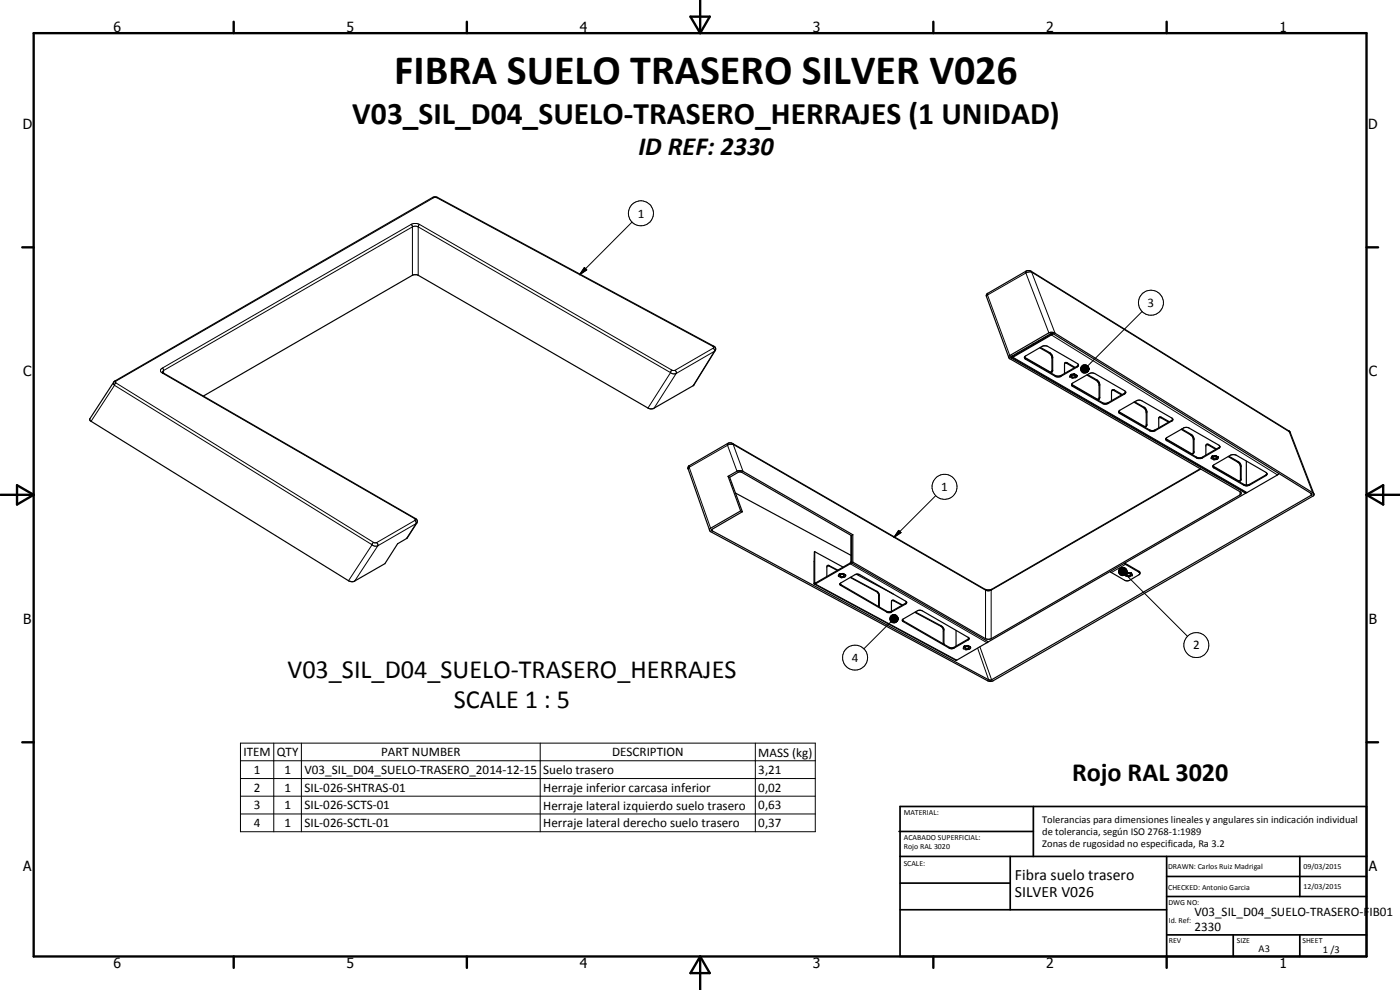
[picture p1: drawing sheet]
<svg xmlns="http://www.w3.org/2000/svg" width="420mm" height="297mm" viewBox="0 0 420 297" stroke-linecap="round" stroke-linejoin="round" font-family="sans-serif">
<g fill="none" stroke="#000" stroke-width=".35">
<path d="M48.8 111.7v.1M48.8 111.8l76.2 44 .3 .5-.2 .6-2.9 4.5-2.9 1.8-3.8 5.9-9 5.2a1.85 1.85 0 0 1-1.9-.1l-77.5-47.9-.1-.7 7.2-11 96-55.5 1.1 .2 83.3 44.9 .2 .4-.1 .6-6.5 10.4-12.1 7-1 .1-69.6-40.1-1.3-.2-63.2 36.4M48.8 111.8h.1M302.8 107.3l-6.8-18.6 .4-.6 11.5-6.7 1.2-.2 77.8 48.1 7.4 18.9M303.6 106.9l-.3 .3 .3 .3 70.2 40.5M303.6 106.9l.1 .3M303.7 107.2l70.3 40.6 9.4-5.3 .4-.5M305.6 105.8l.1 .2M307.5 107.1l.1 .3 9.3 5.4 .5 .1 .8-.1 5.2-3 .3-.4M307.5 107.2l5.2-3.3 1.3-.1 9.4 5.3 .3 .4M307.5 107.2l.3 .6 9.1 5.2 .5 .1 .8-.1 5.2-2.9 .3-.6M310 103.2l.3 .1"/>
<path d="M310.2 103l.3 .2M311.8 102.2l.2 .1M312 104.4l2.9 1.6 .6 .7 .2 .7v3.8l-.2 .5M312.2 104.2l2.9 1.6 .7 .8 .1 .5v4.2l-.3 .4-.5-.2-7.6-4.3M315.8 100.1l-11.8 6.8-.2-.1M315.9 100.1l77.7 48v.4l-96.3 55.6-.6-.1-83.1-44.8 .1-.4 9.1-5.3M315.9 100.1l-.6 .1-11.7 6.7M315.9 100.1l-.2 .4-12 6.7M319.6 108.9l2.8 1.5M319.6 108.8l-.1 .3v3M319.6 108.8l.7 .1 2.4 1.3M321.3 112.4l-.2 .7a1.59 1.59 0 0 0 1.9 .1l.2-.4"/>
<path d="M321.4 112.4h.1M321.5 112.4h-.2M321.6 112.7a.66 .66 0 0 1 1.1 .2 .6 .6 0 0 1-.6 .4 .6 .6 0 0 1-.5-.6zM321.8 115.1l5.1-3 1.2-.2 9.4 5.3 .4 .6-.4 .4-4.9 2.9-1.3 .1-9.4-5.2-.3-.5zM322.3 112.2l-.8 .2M322.3 112.2l.2 .1M322.3 112.2h.1M322.4 112.2l.1 .1M322.4 112.2h.1M322.5 112.3h.1M322.5 112.3l.7 .3M323.2 112.6v.2"/>
<path d="M323.2 112.6h.1M326.2 112.5l2.8 1.6 .7 .8 .1 .5-.1 4.4M326.4 112.4l2.8 1.6 .7 .8 .2 4.5-.3 .5M333.7 117.1l2.9 1.4M336.8 118.4l-2.3-1.4h-.7l-.2 .5v2.7M337.9 117.6l-5.3 3.2-1.1 .2-.5-.1-9.1-5.2-.3-.4 7.6 4.4 .6 .1M335.7 123.5l8.2 4.5M335.7 123.5l.4 .4 8.9 5.1 .7 .2 1-.2 5.2-3.2M335.9 123.2l5.1-2.9 1.3-.2 9.5 5.4 .2 .5-.2 .3-5.1 2.9-1.3 .2-9.5-5.4-.2-.3zM340.3 120.6l3.1 1.8 .4 .7 .2 .5-.1 4.4M340.5 120.6l3.1 1.7 .4 .6 .2 .5v4.2l-.3 .4M347.9 125.2l2.8 1.5"/>
<path d="M349.9 131.7l9.2 5.5 .7 .2 .8-.1 5.5-3.4M350 131.4l5.4-3.1h1.2l9.2 5.3 .3 .6-5.3 3.2-1.2 .2-9.4-5.4-.3-.3zM350.9 126.5l-2.8-1.4-.3 .4v2.9M354.5 128.8l2.8 1.7 .7 .7 .1 .5v4.2l-.1 .2M354.7 128.7l3 1.8 .5 .6 .1 .5v4.2l-.3 .3h-.5l-7.6-4.4M362 133.4l.5 .1 2.4 1.3M363.7 136.9l-.2 .6M363.8 136.9h-.1M363.9 136.9h-.2M363.9 136.8v.1M364 139.8l.4 .4 9.6 5.3 1-.2 5.3-3.2M364.1 137.2l.6-.2 .5 .2a.59 .59 0 0 1-.6 .5 .59 .59 0 0 1-.6-.4z"/>
<path d="M364.1 139.7l5.2-3.1 1-.2 .7 .2 8.9 5.1 .4 .6-.4 .4-4.9 2.9-1 .2-9.8-5.5zM364.7 136.7l.2 .1M364.7 136.7l-.8 .2M364.7 136.7h.2M364.7 136.7h.1M364.8 136.7l.1 .1M364.9 136.8l.7 .3M365.1 134.7l-2.4-1.4h-.5l-.3 .3v3M365.6 137.1l.1 .2M365.7 137.3l-.3 .5a1.45 1.45 0 0 1-1.9-.3M368.6 137l3 1.8 .5 .6 .2 .5-.2 4.4M368.8 136.9l2.8 1.6 .7 .7 .2 .5v4.2l-.3 .4-.6-.1-7.6-4.4"/>
<path d="M374 138.3v7.2M218.5 142.9l2.9-1.6 .7-.1 .9 .2 32.9 19M218.5 142.9l.5 .3M218.5 142.9l3.8 10.4M219 143.2l2.6-1.6h.9l33 19.1M219 143.2l3.8 10.3M220.8 148l34.6 18.6M222.3 153.3l.5 .2M360.2 140.6l-62.6 36.2-.7 .2-1.3-.2-76.2-43.9-1 .2-11.6 6.6-.4 .7 6.6 18.7M373.8 148l-77.2 44.6-41.1-23.7M373.8 147.7v.3M394.3 148.2l-77.9-48.3-.7-.2-.9 .2-11.7 6.8a.53 .53 0 0 0-.4 .5 .53 .53 0 0 0 .5 .5l68.9 39.8 .3 .3v.5l-75.1 43.4-1.5-.1-39.9-22.9"/>
<path d="M394.3 148.2l-.3 .6-95.9 55.5-.9 .2-.9-.3-83.2-44.9-.2-.4 .4-.4 9-5.2M244.3 168.4v6.7l.2 .2M244.4 175.3l42.4 22.8 9.7-5.6M244.5 165.5v9.4l.2 .1M244.5 165.5l-.1 .1M244.5 165.5l8.6 4.7M244.7 175.2l-.2 .1M244.7 175v.2M251.4 171.1l-3-1.5-.3 .5v2.9M251.6 172.8h.1M251.9 172.3l-.3 .5M252 172.2h.1"/>
<path d="M252 172.2l-.1 .1M252.1 175.2l14 8.2h1.4M252.1 175.1l4.7-2.8h1l14 8.1 .3 .4-.3 .4-4.4 2.6h-1.1l-14.1-8.2zM252.3 172.5l.5-.2 .5 .4a.61 .61 0 0 1-.6 .4 .61 .61 0 0 1-.5-.5zM253.1 172.1l-1.1 .1M253.1 172.1l.7 .5M253.1 172.1h.1M253.8 172.6l-.4 .6a1.45 1.45 0 0 1-1.8-.4M253.8 172.6h.1M255.3 173.2l8.3 4.6 .3 .8v3.5M255.4 160.7l-.1 8.1-10.6 6.2M255.5 160.7v8.2"/>
<path d="M255.5 168.8l-.3 .4-10.5 6M255.9 160.4l-.4 .3M255.9 168.7l-.4 .2M255.9 160.4v8.3M257 172.3l11.1 5.9M263.7 178.9v3.1M337.5 169l4.6 3M337.6 168.9l4.3 2.6 .2 .2-.1 .7-3 1.7-.9 .2-4.9-2.9M337.6 172.3l.3 .5a1.5 1.5 0 0 0 1.9-.2v-.1M337.7 172.2l-.1 .1M337.7 172.2h.1M338.2 172.3l.6-.2 .5 .3a.56 .56 0 0 1-.6 .4 .56 .56 0 0 1-.5-.5z"/>
<path d="M338.5 171.8h-.1M338.6 171.8l.8 .2M338.6 171.8l-.9 .4M338.6 171.8h.1M338.6 171.8l.8 .1M339.4 172h.2M339.4 171.9v.1M339.4 171.9l.1 .1M339.5 172h.1M339.6 172l.2 .5M339.6 172h.1M270.8 185.9l4.7-2.7h1.1l14.1 8.1 .1 .4-4.5 2.8-1.2 .1-14-8.1-.3-.2z"/>
<path d="M270.8 186l14.3 8.3h1l4.7-2.8M270.8 181.5l-2.5-1.4h-.6l-.2 3.3M272.1 180.7l-4.6 2.7M274.7 183.6l8.3 4.7 .3 .5v4.5M283.1 189.4v3.8M286.9 189.1v4.7M289.3 193.9l-.1 .7a1.59 1.59 0 0 0 1.8 .1l.3-.5M289.5 193.8l-.2 .1M289.7 194.1l.5-.1 .6 .4a.65 .65 0 0 1-.6 .3 .65 .65 0 0 1-.6-.4zM290.4 193.7l.2 .1M290.4 193.7l-.9 .1M290.4 193.7h.1"/>
<path d="M290.6 193.8l.6 .3M290.6 193.7v.1M291.2 194.1l.1 .1"/>
</g>
<g fill="none" stroke="#000" stroke-width=".3">
<path d="M129.9 59.2l.3 .1M130.2 59.3h.9M130.2 59.3l-95.5 55.1M131.1 59.3l82.8 44.6M131.3 59.3h-.2M123.3 67.4l.5 .5v14.7M123.3 67.4l.9-.3h.9l.8 .3M123.3 67.4l-74.6 43M125.9 67.4l-.4 .5v14.7M125.9 67.4l75.7 43.6M189.7 66.6l-15.8 15.8M175.4 80.3l.7 .7-2.2 1.4z"/>
<path d="M296.4 88.5l6.7 18.2M296.4 88.5l-.3 .5M296.4 88v.5M307.9 81.9l6.9 18M307.9 81.9l-11.5 6.6M307.9 81.4v.5M309.5 81.4l.1 .3M309.6 81.7l7 18.3M309.6 81.7l-.6-.1-1.1 .3M309.6 81.7l77.3 47.8M342.8 93.5l-16.4 16.3M34.1 114.7v.6l.3 .3"/>
<path d="M34.4 115.6l77.3 47.8M34.4 115.6l-7.1 10.8M34.4 114.3l.3 .1M34.7 114.4l-.1 .2 .2 .3M34.8 114.9l-.4 .7M34.8 114.9l77.3 47.8M48.7 110.4l.4 .6v1M48.7 110.4a.77 .77 0 0 0-.5 .8 .77 .77 0 0 0 .5 .7M48.7 111.9l75.7 43.7M48.8 111.7l.3-.5 74.7-43.1 1-.2 .7 .2 75.7 43.7M49 111.9h-.3M201.2 111.8l.9 .4 .8-.1"/>
<path d="M201.2 111.8l-6.7 10.6M201.6 111l-.4 .8M201.6 111l1 .1M202.6 111.1l.4 .5-.1 .5M202.9 112.1l-6.6 10.4M213.9 103.9l.3 .3-.2 .3M214 104.5l.4 .3v.6M214 104.5l-11.4 6.6M214.2 103.9h-.3M214.4 105.4l-11.5 6.7M214.4 105.4l-6.4 10.3M214.7 105.2l-.3 .2"/>
<path d="M303.4 107l.2 .5M303.6 106.9h.4v.3l70.3 40.6M307.8 107.5v.3M315.1 105.8l-.2 .2M315.5 100.2v.3l67.9 42M315.9 107.3l-.2 .1M315.9 111.1l-.2 .1M316.7 112.6v.3M318.4 112.6v.3M320.3 108.9l-.2 .1M321.9 115.7v.3M323.4 109.8v.3"/>
<path d="M324.3 110.6l2.5 .1-2.5 .1zM324.3 110.8l2.5-.1-2.5 .4zM324.3 110.7h2.5M324.3 110.3l2.5 .4-2.5-.1zM324.3 111.1l2.5-.4-2.3 .6zM324.5 110.1l2.3 .6-2.5-.4zM324.5 111.3l2.3-.6-2.2 .8zM324.6 109.9l2.2 .8-2.3-.6zM324.6 111.5l2.2-.8-2 1.1zM324.8 109.6l.3-.1 1.7 1.2zM324.8 109.6l2 1.1-2.2-.8zM324.8 111.8l2-1.1-1.7 1.2z"/>
<path d="M325.1 109.5h.2l1.5 1.2zM325.1 111.9l1.7-1.2-1.5 1.2zM325.3 109.5h.3l1.2 1.2zM325.3 111.9l1.5-1.2-1.2 1.2zM325.6 109.5h.3l.9 1.2zM325.9 109.5l.9 1.2zM326.1 109.6l.7 1.1zM326.3 109.7l.5 1zM326.5 109.9l.3 .8zM326.7 110.2l.1 .5zM326.8 110.7l-.9 1.2h-.3zM326.8 110.7l-.9 1.2z"/>
<path d="M326.8 110.7l-.7 1.1zM326.8 110.7l-.5 .9zM326.8 110.7l-.3 .8zM326.8 110.7l-.1 .6zM326.8 110.7v.3zM329.2 114l-.2 .1M330.1 115.5l-.3 .1M330.1 119.3l-.3 .1M334.5 117l-.3 .1M337.5 118v.2M206.9 139.7l-.1 .5M218.3 133.6l2.9 7.8"/>
<path d="M218.3 133.6l-11.5 6.6M218.4 133.1l-.1 .5M219.9 133.1l.1 .2M220 133.3l3 8.1M220 133.3h-.8l-.9 .3M220 133.3l75.8 43.8M330.9 120.8v.3M332.6 120.8v.3M336.1 123.9v.2M343.4 122.2l-.3 .1M344.2 127.4l-.2 .1M344.2 123.7l-.2 .1"/>
<path d="M345 129v.2M346.7 129v.2M348.6 125.2l-.2 .1M350.2 132v.2M351.6 126.2v.2M357.5 130.3l-.2 .2M358.3 131.8l-.2 .2M358.3 135.6l-.2 .1M359.1 137.2v.2M360.8 137.2v.2M362.7 133.3l-.2 .2M365.8 134.3v.2"/>
<path d="M371.6 138.5l-.2 .1M372.5 140l-.2 .1M386.8 129.3l.1 .2M386.9 129.5l7 18.3M386.9 129.5l.3 .3M124.4 155.6h.3M124.4 155.6l.3 .3-.2 .3M124.5 156.2l.3 .3 .1 .6M124.5 156.2l-11.5 6.6M124.9 157.1l-11.5 6.6M124.9 157.1l-2.9 4.5M125.1 156.9l-.2 .2"/>
<path d="M206.8 140.2l6.5 18.3M206.8 140.2l-.3 .5M213.6 158.9l.2 .4M269.7 159.1l.7 .7-2.1 1.4zM280.8 148.7l-12.5 12.5M360.4 140.8l-62.9 36.3-.8 .2-.9-.2M364.4 140.2v.2M372.1 147.5v1M372.5 143.8h-.2M373.3 145.3v.3M375 145.3v.3M379.9 142.5v.2"/>
<path d="M393.3 148l.2 .6M111.7 163.4l.6 .4 1.1-.1M111.7 163.4l-7.1 10.8M112.1 162.7l-.4 .7M112.1 162.7l.9 .1M113 162.8l.4 .4v.5M113.4 163.7l-6.9 10.6M244.4 165.6l-.1 2.8M244.7 175.2l42.4 22.9M244.7 175h-.4M248.3 169.7l.4 .1M248.7 169.8l2.6 1.4"/>
<path d="M248.9 169.7l-.2 .1M252.4 175.4v.3M255.1 173.3l7.9 4.2M255.2 168.9v.3l41 23.6M255.5 168.5l-.1 .1M263 177.5l.6 .6 .1 .8M263.2 177.4l-.2 .1M263.9 178.6l-.2 .1M295.6 176.8l.2 .3M295.8 177.1v14.5M297.6 176.8l-.1 14.8M335.7 171.3l2.5 .1-2.5 .2z"/>
<path d="M335.7 171.6l2.5-.2-2.5 .5zM335.7 171.4h2.5M335.7 171.1l2.5 .3-2.5-.1zM335.7 171.9l2.5-.5-2.3 .7zM335.9 170.8l2.3 .6-2.5-.3zM335.9 172.1l2.3-.7-2.2 .9zM336 170.6l.2-.2 2 1zM336 170.6l2.2 .8-2.3-.6zM336 172.3l2.2-.9-2 1.1zM336.2 170.4l.3-.1 1.7 1.1zM336.2 172.5l2-1.1-1.7 1.2zM336.5 170.3l.3-.1 1.4 1.2z"/>
<path d="M336.5 172.6l1.7-1.2-1.4 1.3zM336.8 170.2h.2l1.2 1.2zM336.8 172.7l1.4-1.3-1.2 1.3zM337 170.2l.3 .1 .9 1.1zM337.3 170.3l.9 1.1zM337.5 170.3l.7 1.1zM337.8 170.5l.4 .9zM337.8 169.1v.2l-4.3 2.5M337.9 172.3l18.5 18.6M337.9 170.7l.3 .7zM338.1 170.9l.1 .5zM338.2 171.4l-1.2 1.3z"/>
<path d="M338.2 171.4l-.9 1.2zM338.2 171.4l-.7 1.2zM338.2 171.4l-.4 1zM338.2 171.4l-.3 .8zM338.2 171.4l-.1 .6zM338.2 171.4l-.1 .3zM341.8 171.4v.3M266.1 183.4v.2M267 185.5l2.5 .2-2.5 .1zM267 185.8l2.5-.1-2.4 .4zM267 185.7h2.5M267.1 185.3l2.4 .4-2.5-.2z"/>
<path d="M267.1 186.1l2.4-.4-2.3 .6zM267.2 185l2.3 .7-2.4-.4zM267.2 186.3l2.3-.6-2.1 .8zM267.4 184.8l.2-.2 1.9 1.1zM267.4 184.8l2.1 .9-2.3-.7zM267.4 186.5l2.1-.8-1.9 1zM267.4 186.6l-8.2 8.1M267.5 183.4v.2M267.6 184.6l.2-.1 1.7 1.2zM267.6 186.7l1.9-1-1.7 1.1zM267.7 180.2l.4 .1M267.8 184.5l.2-.1 1.5 1.3z"/>
<path d="M267.8 186.8l1.7-1.1-1.5 1.2zM268 184.4h.3l1.2 1.3zM268 186.9l1.5-1.2-1.2 1.2zM268.1 180.3l2.6 1.3M268.3 180.1l-.2 .2M268.3 184.4h.3l.9 1.3zM268.6 184.4l.2 .1 .7 1.2zM268.8 184.5l.7 1.2zM269.1 184.7l.4 1zM269.3 184.9l.2 .8zM269.4 185.1l.1 .6zM269.5 185.7l-.9 1.2h-.3z"/>
<path d="M269.5 185.7l-.9 1.2zM269.5 185.7l-.7 1zM269.5 185.7l-.4 .9zM269.5 185.7l-.2 .7zM269.5 185.7l-.1 .5zM269.5 185.7v.2zM271.1 186.3v.2M271.8 181v.2M274.5 183.7l7.9 4.3M282.4 188l.5 .4 .2 .7M282.6 187.8l-.2 .2M283.1 189.1v.3"/>
<path d="M283.3 193.1l-.2 .1M283.3 189l-.2 .1M284.9 194.2v.3M286.3 194.2v.3M290.5 191.8v.2M293.4 194.5l3.3 9.5M294.1 194.1l3.5 9.9M72.2 223h172.5v26.6h-172.5zM72.2 228.3h172.5M72.2 233.6h172.5M72.2 238.9h172.5M82.2 223v26.6"/>
<path d="M90.5 223v26.6M162.1 223v26.6M226.7 223v26.6M72.2 244.2h172.5"/>
<circle cx="192.4" cy="64" r="3.8"/>
<circle cx="345.4" cy="90.8" r="3.8"/>
<circle cx="283.5" cy="146.1" r="3.7"/>
<circle cx="256.6" cy="197.3" r="3.7"/>
<circle cx="359" cy="193.6" r="3.8"/>
</g>
<g fill="#000">
<circle cx="48.8" cy="111.7" r=".18"/>
<circle cx="303.6" cy="106.9" r=".18"/>
<circle cx="321.1" cy="112.9" r=".18"/>
<circle cx="321.3" cy="112.4" r=".18"/>
<circle cx="321.4" cy="112.4" r=".18"/>
<circle cx="321.5" cy="112.4" r=".18"/>
<circle cx="322.3" cy="112.2" r=".18"/>
<circle cx="322.5" cy="112.3" r=".18"/>
<circle cx="323.2" cy="112.8" r=".18"/>
<circle cx="363.7" cy="136.9" r=".18"/>
<circle cx="363.8" cy="136.9" r=".18"/>
<circle cx="364.8" cy="136.7" r=".18"/>
<circle cx="364.9" cy="136.8" r=".18"/>
<circle cx="365.6" cy="137.1" r=".18"/>
<circle cx="252" cy="172.2" r=".18"/>
<circle cx="252.9" cy="172.1" r=".18"/>
<circle cx="253.7" cy="172.5" r=".18"/>
<circle cx="253.8" cy="172.6" r=".18"/>
<circle cx="337.6" cy="172.3" r=".18"/>
<circle cx="338.3" cy="171.8" r=".18"/>
<circle cx="338.5" cy="171.8" r=".18"/>
<circle cx="339.4" cy="171.9" r=".18"/>
<circle cx="339.5" cy="172" r=".18"/>
<circle cx="339.8" cy="172.5" r=".18"/>
<circle cx="289.1" cy="194.4" r=".18"/>
<circle cx="289.3" cy="193.9" r=".18"/>
<circle cx="289.5" cy="193.8" r=".18"/>
<circle cx="290.4" cy="193.7" r=".18"/>
<circle cx="291.2" cy="194.1" r=".18"/>
<circle cx="291.3" cy="194.2" r=".18"/>
</g>
<g fill="none" stroke="#000" stroke-width=".71">
<path d="M10.1 9.9h400v277.1h-400zM70.1 6.5v3.4M140.1 6.5v3.4M207.2 5h5.8l-2.9 4.9zM210.1 0v9.9M280.1 6.5v3.4M350.1 6.5v3.4M6.7 74.2h3.4M410.1 74.2h3.5M.1 148.5h10M5.1 145.6l5 2.9-5 2.9zM410.1 148.5h10"/>
<path d="M410.1 148.5l5-2.9v5.8zM6.7 222.7h3.4M410.1 222.7h3.5M70.1 287v3.4M140.1 287v3.4M210.1 287v10M210.1 287l2.9 5h-5.8zM280.1 287v3.4M350.1 287v3.4"/>
</g>
<g fill="none" stroke="#000" stroke-width=".51">
<path d="M269.8 249.5h40.3M270.1 242h140v45h-140zM270.1 257h140M303.2 257v16M310.1 242v15M350.1 257v30M390.1 257v12M270.1 265h33.1M270.1 273h80M350.1 269h60M350.1 263h60M350.1 280.5h60"/>
<path d="M370.1 280.5v6.5M390.1 280.5v6.5"/>
</g>
<g fill="#000">
<path d="M175.4 80.3l.7 .7-2.2 1.4zM326.7 110.2l.1 .5zM326.5 109.9l.3 .8zM326.3 109.7l.5 1zM326.1 109.6l.7 1.1zM325.9 109.5l.9 1.2zM325.6 109.5h.3l.9 1.2zM325.3 109.5h.3l1.2 1.2zM325.1 109.5h.2l1.5 1.2zM324.8 109.6l.3-.1 1.7 1.2zM324.8 109.6l2 1.1-2.2-.8zM324.6 109.9l2.2 .8-2.3-.6z"/>
<path d="M324.5 110.1l2.3 .6-2.5-.4zM324.3 111.1l2.5-.4-2.3 .6zM324.5 111.3l2.3-.6-2.2 .8zM324.6 111.5l2.2-.8-2 1.1zM324.8 111.8l2-1.1-1.7 1.2zM325.1 111.9l1.7-1.2-1.5 1.2zM325.3 111.9l1.5-1.2-1.2 1.2zM326.8 110.7l-.9 1.2h-.3zM326.8 110.7l-.9 1.2zM326.8 110.7l-.7 1.1zM326.8 110.7l-.5 .9zM326.8 110.7l-.3 .8z"/>
<path d="M326.8 110.7l-.1 .6zM326.8 110.7v.3zM269.7 159.1l.7 .7-2.1 1.4zM338.1 170.9l.1 .5zM337.9 170.7l.3 .7zM337.8 170.5l.4 .9zM337.5 170.3l.7 1.1zM337.3 170.3l.9 1.1zM337 170.2l.3 .1 .9 1.1zM336.8 170.2h.2l1.2 1.2zM336.5 170.3l.3-.1 1.4 1.2zM336.2 170.4l.3-.1 1.7 1.1z"/>
<path d="M336 170.6l.2-.2 2 1zM336 170.6l2.2 .8-2.3-.6zM335.9 170.8l2.3 .6-2.5-.3zM335.7 171.9l2.5-.5-2.3 .7zM335.9 172.1l2.3-.7-2.2 .9zM336 172.3l2.2-.9-2 1.1zM336.2 172.5l2-1.1-1.7 1.2zM336.5 172.6l1.7-1.2-1.4 1.3zM336.8 172.7l1.4-1.3-1.2 1.3zM338.2 171.4l-1.2 1.3zM338.2 171.4l-.9 1.2zM338.2 171.4l-.7 1.2z"/>
<path d="M338.2 171.4l-.4 1zM338.2 171.4l-.3 .8zM338.2 171.4l-.1 .6zM338.2 171.4l-.1 .3zM269.4 185.1l.1 .6zM269.3 184.9l.2 .8zM269.1 184.7l.4 1zM268.8 184.5l.7 1.2zM268.6 184.4l.2 .1 .7 1.2zM268.3 184.4h.3l.9 1.3zM268 184.4h.3l1.2 1.3zM267.8 184.5l.2-.1 1.5 1.3z"/>
<path d="M267.6 184.6l.2-.1 1.7 1.2zM267.4 184.8l.2-.2 1.9 1.1zM267.4 184.8l2.1 .9-2.3-.7zM267.2 185l2.3 .7-2.4-.4zM267.1 186.1l2.4-.4-2.3 .6zM267.2 186.3l2.3-.6-2.1 .8zM267.4 186.5l2.1-.8-1.9 1zM267.6 186.7l1.9-1-1.7 1.1zM267.8 186.8l1.7-1.1-1.5 1.2zM268 186.9l1.5-1.2-1.2 1.2zM269.5 185.7l-.9 1.2h-.3zM269.5 185.7l-.9 1.2z"/>
<path d="M269.5 185.7l-.7 1zM269.5 185.7l-.4 .9zM269.5 185.7l-.2 .7zM269.5 185.7l-.1 .5zM269.5 185.7v.2z"/>
</g>
<path d="M324.3 110.5h2.5M324.3 110.9h2.5M335.7 171.7h2.5M267 185.5h2.5" fill="none" stroke="#000" stroke-width=".42"/>
<path d="M335.7 171.3h2.5M267 185.9h2.5" fill="none" stroke="#000" stroke-width=".38"/>
<text font-size="12.6" x="118.3" y="25.3">FIBRA SUELO TRASERO SILVER V026</text>
<text font-size="9.4" x="105.7" y="37.1">V03_SIL_D04_SUELO-TRASERO_HERRAJES (1 UNIDAD)</text>
<g font-size="7.9">
<text x="191.6" y="46.6">ID REF: 2330</text>
<text x="86.3" y="203.5">V03_SIL_D04_SUELO-TRASERO_HERRAJES</text>
<text x="136.2" y="212.5">SCALE 1 : 5</text>
<text x="321.7" y="234.4">Rojo RAL 3020</text>
</g>
<g font-size="4.7">
<text x="304.6" y="263.9">Fibra suelo trasero</text>
<text x="304.6" y="269.3">SILVER V026</text>
</g>
<g font-size="4.2">
<text x="34" y="9.6">6</text>
<text x="104" y="9.6">5</text>
<text x="174" y="9.6">4</text>
<text x="244" y="9.6">3</text>
<text x="314" y="9.6">2</text>
<text x="384" y="9.6">1</text>
<text x="6.8" y="38.7">D</text>
<text x="410.6" y="38.7">D</text>
<text x="7" y="112.9">C</text>
<text x="410.8" y="112.9">C</text>
<text x="7" y="187.1">B</text>
<text x="410.8" y="187.1">B</text>
<text x="7" y="261.4">A</text>
<text x="410.8" y="261.4">A</text>
<text x="34" y="290.4">6</text>
<text x="104" y="290.4">5</text>
<text x="174" y="290.4">4</text>
<text x="244" y="290.4">3</text>
<text x="314" y="290.4">2</text>
<text x="384" y="290.4">1</text>
</g>
<g font-size="3.9">
<text x="191.4" y="65.3">1</text>
<text x="344.4" y="92.1">3</text>
<text x="282.5" y="147.4">1</text>
<text x="358" y="194.8">2</text>
<text x="255.6" y="198.6">4</text>
<text x="73.1" y="226.9">ITEM</text>
<text x="83.1" y="226.9">QTY</text>
<text x="114.4" y="226.9">PART NUMBER</text>
<text x="183.7" y="226.9">DESCRIPTION</text>
<text x="227.6" y="227">MASS (kg)</text>
<text x="76.2" y="232.2">1</text>
<text x="85.3" y="232.2">1</text>
<text x="91.4" y="232.2">V03_SIL_D04_SUELO-TRASERO_2014-12-15</text>
<text x="163.1" y="232.3">Suelo trasero</text>
<text x="227.6" y="232.2">3,21</text>
<text x="76.2" y="237.5">2</text>
<text x="85.3" y="237.5">1</text>
<text x="91.4" y="237.5">SIL-026-SHTRAS-01</text>
<text x="163.1" y="237.6">Herraje inferior carcasa inferior</text>
<text x="227.6" y="237.5">0,02</text>
<text x="76.2" y="242.8">3</text>
<text x="85.3" y="242.8">1</text>
<text x="91.4" y="242.8">SIL-026-SCTS-01</text>
<text x="163.1" y="242.9">Herraje lateral izquierdo suelo trasero</text>
<text x="227.6" y="242.8">0,63</text>
<text x="76.2" y="248.2">4</text>
<text x="85.3" y="248.2">1</text>
<text x="91.4" y="248.2">SIL-026-SCTL-01</text>
<text x="163.1" y="248.2">Herraje lateral derecho suelo trasero</text>
<text x="227.6" y="248.2">0,37</text>
<text x="358.5" y="275">V03_SIL_D04_SUELO-TRASERO-FIB01</text>
<text x="358.5" y="279.4">2330</text>
</g>
<g font-size="3.1">
<text x="312.7" y="246.8">Tolerancias para dimensiones lineales y angulares sin indicación individual</text>
<text x="312.7" y="250.4">de tolerancia, según ISO 2768-1:1989</text>
<text x="312.7" y="254">Zonas de rugosidad no especificada, Ra 3.2</text>
<text x="377.7" y="285.6">A3</text>
<text x="397" y="285.9">1 /3</text>
</g>
<g font-size="2.4">
<text x="271.2" y="244.4">MATERIAL:</text>
<text x="271.3" y="252">ACABADO SUPERFICIAL:</text>
<text x="271.3" y="254.6">Rojo RAL 3020</text>
<text x="271.2" y="259.7">SCALE:</text>
<text x="350.6" y="260.8">DRAWN: Carlos Ruiz Madrigal</text>
<text x="391.2" y="260.6">09/03/2015</text>
<text x="350.6" y="267">CHECKED: Antonio Garcia</text>
<text x="391.2" y="266.7">12/03/2015</text>
<text x="350.6" y="271.4">DWG NO:</text>
<text x="350.8" y="276.9">Id. Ref:</text>
<text x="350.8" y="282.8">REV</text>
<text x="371.2" y="282.9">SIZE</text>
<text x="390.9" y="282.9">SHEET</text>
</g>
</svg>
